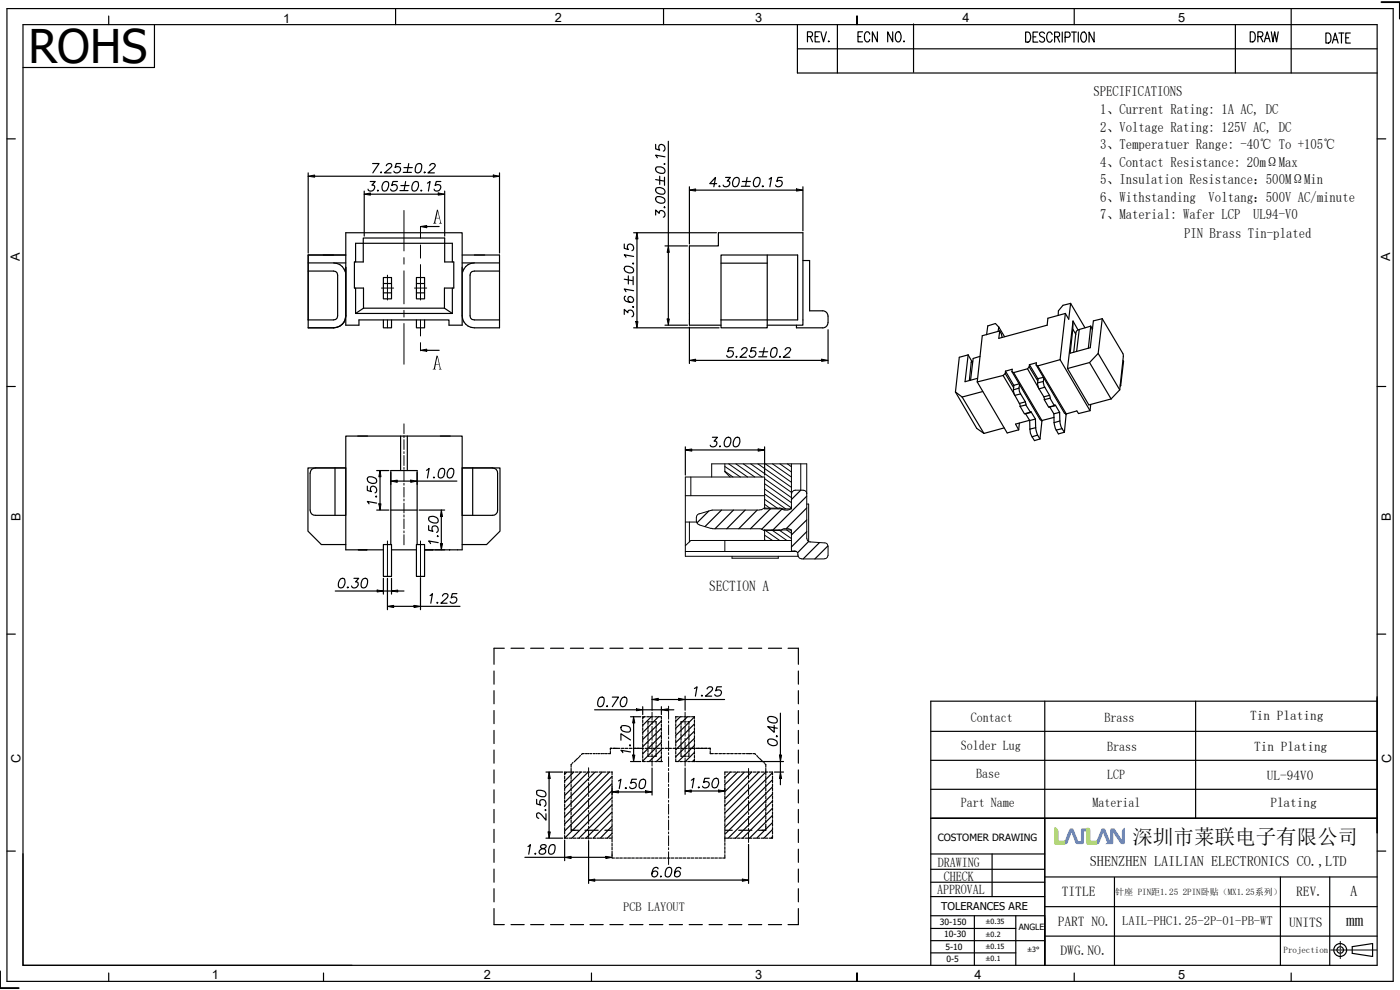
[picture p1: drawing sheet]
<svg xmlns="http://www.w3.org/2000/svg" width="297mm" height="210mm" viewBox="0 0 297 210" stroke-linecap="round" stroke-linejoin="round" font-family="sans-serif">
<!-- layer: 0 -->
<g fill="none" stroke="#000" stroke-width=".21">
<path d="M153.8 98.4v1.7l1.1 1.1M153.8 99l3.3 2.2M153.8 100l1.7 1.2M154.6 98.4l4 2.8M156.1 98.4l4 2.8M157.7 98.4l4 2.8M159.3 98.4l8.6 6M160.8 98.4l7.1 5M162.4 98.4l5.5 3.9M163.9 98.4l4 2.8M165.5 98.4l2.4 1.7M167 98.4l.9 .6"/>
<path d="M167.9 98.4v9.5h-5.7v-6.7h-16.8v16.8h23.9M169.9 98.4v5.6M145.4 117h23.6M145.4 105.1h16.8M145.4 110.7h2.3M146.3 110.7v4.3M146.6 101.2v3.9M147.7 110.5l.4 .7 2.8 .9M148.3 109l-.5 .4-.1 1.1M150.9 112.1h.2M151 101.2v-2.8h20.1v15.8M151.1 112.2h10"/>
<path d="M153.8 114.6v2.4M155.3 118v.4h9.8v-.4M161.1 108.2h-10l-2.8 .8M161.1 112.2l1 .3 3.8-.1M161.5 108.1h-.4M162 107.9l-.5 .2M162.2 112.4h5.7v4.5h.7a.83 .83 0 0 1 .7 1.1l.2 .3 .4 .2 5 .1M162.2 112.4v2.2l.1-.1M162.2 101.5l5.7 4.1M162.2 102.6l5.7 4M162.2 103.7l5.7 4M162.2 104.8l4.5 3.1"/>
<path d="M162.2 105.9l2.9 2M162.2 107l1.3 .9M162.2 112.4l3.2 2.2M162.2 113.5l1.7 1.1M162.3 107.7l-.3 .1M162.3 107.8h3.1M163.7 112.4l3.2 2.2M165.3 112.4l2.6 1.8M165.4 107.7l.5 .2M165.9 107.9l.1 .1M166 108l.5 .1M166 112.3l-.1 .1"/>
<path d="M166.5 108.2h.6M166.9 112.4l1 .7M167.1 112.2l-1.1 .1M167.2 112.2a.69 .69 0 0 1 .7 .7M167.9 107.4a.69 .69 0 0 1-.7 .7M167.9 114.6h-21.3l-1.2 1.2M168.7 104h1.7a.78 .78 0 0 1 .7 .7M168.7 104a.78 .78 0 0 0-.8 .7M171.1 106.9h.5v8M171.2 114.2a.69 .69 0 0 0 .7 .8M171.9 115l3 .2M175 115.2a.69 .69 0 0 1 .7 .7"/>
<path d="M175.7 115.9v1.9a.78 .78 0 0 1-.8 .7"/>
</g>
<g fill="none" stroke="#000" stroke-width=".25">
<path d="M32.8 5.3v9h-27.9M262.1 5.2v10.3M273.9 5.2v10.3M150.4 108.4l-2.5 2.5M153.1 108.2l-3.5 3.5M155.6 108.2l-3.9 4M158.1 108.2l-3.9 4M160.6 108.2l-3.9 4M163.4 107.9l-4.2 4.3M165.9 107.9l-4.3 4.4M169.9 104l-2 2M171.1 105.3l-7.1 7.1"/>
<path d="M171.1 107.7l-4.3 4.5M171.1 110.3l-3.2 3.2M171.1 112.8l-3.2 3.2M171.6 114.9l-2.4 2.3M173.8 115.1l-3.4 3.5M175.6 115.8l-2.7 2.8M292.2 147.8v28.9M197.5 173.6h24.1M197.5 190.2h24.1M197.5 187.1h24.1M197.5 184.4h24.1M197.5 181.1h24.1"/>
<path d="M221.6 194.3v10.3M1.5 208.2h294.1"/>
</g>
<g fill="none" stroke="#000" stroke-width=".25">
<path d="M4.9 5.2h287.3v199.6h-287.3zM23.1 3.4v1.8M83.9 1.8v3.4M140.8 1.8v3.4M169.2 10.4h123M169.2 5.2v10.3h123M177.6 5.2v10.3M181.8 3.4v1.8v-1.8M193.8 5.1v10.2M227.9 1.8v3.4M273.9 1.8v3.4M1.5 29.5h1.8"/>
<path d="M292.2 29.5h1.8M1.5 82h1.8M292.2 82h1.8M1.5 134.5h1.8M292.2 134.5h1.8M221.6 148.7v56.1M197.5 173.6v31.2M221.6 173.6h70.6M1.5 180.5h1.8M4.9 181.1v23.7h69.8M197.5 199.5h24.1M197.5 196.9h18"/>
<path d="M197.5 194.3h24.1M206.7 194.3v10.5M210.5 181.1v9.1M215.5 194.3v10.5M221.6 198.6h70.6M221.6 192.3h70.6M221.6 186h70.6M236.4 186.1v18.7M271.6 186v18.8M282.1 186v18.8M292.2 180.5h1.8M1.5 208.2v-206.4h294.1v206.4"/>
<path d="M23.1 206.4v1.8M68.6 206.4v1.8M125.5 206.4v1.8M181.8 206.4v1.8v-1.8M197.5 202.1h18M227.9 206.4v1.8M273.9 206.4v1.8M286.9 200.8l4.3-.7v2.8l-4.3-.7z"/>
<circle cx="284.3" cy="201.5" r="1.36"/>
<circle cx="284.3" cy="201.5" r=".69"/>
</g>
<path d="M293.1 .5h3.9v3.5M0 206v3.6h4" fill="none" stroke="#000" stroke-width=".4"/>
<!-- layer: CEN -->
<path d="M284.3 199.7v1M282.3 201.5h9.7M284.3 201v.4M284.3 201.7v.4M284.3 202.4v.9" fill="none" stroke="#000" stroke-width=".21"/>
<g fill="#8ac032">
<path d="M223.8 175.6l.4 .2 .2 .5v2.1h1.5v.7h-2z" fill-rule="evenodd"/>
<path d="M230.5 175.7a.46 .46 0 0 1 .7 .4v2.3h1.5v.7l-2.1-.1z" fill-rule="evenodd"/>
</g>
<path d="M233.7 175.8l.2-.1a1.15 1.15 0 0 1 .9 1.2l.7 1.5v-2.3a.62 .62 0 0 1 .6-.4 .62 .62 0 0 1 .5 .4l1.4 2v-1.8l.4-.6 .3-.1-.1 3.4h-.8l-1.6-2.4-.1 2.4-1.7 .1 .4-.4-.8-2.1-.8 2.3-.5 .2v-.8zM227 175.8h.6l1.2 2.6 .4 .1 .2-2.7 1.1-.1v.7h-.5l-.1 2.5-.8 .2a1.01 1.01 0 0 1-1.3-1.2l-.5-1.3-.8 2.3-.6 .2v-.7z" fill-rule="evenodd" fill="#508bf6"/>
<path d="M223.8 175.6a.95 .95 0 0 1 .6 1.1v1.7h1.5v.7l-2.1-.1zM230.5 175.7l.6 .1 .1 2.6h1.5v.7l-2.1-.1z" fill="none" stroke="#8ac032" stroke-width=".21"/>
<!-- layer: 0 -->
<g fill="none" stroke="#000" stroke-width=".25">
<path d="M65.4 36.7v17M66.8 37.4h37.8M78.5 38.5h1.1l-.7 .8h.3a.72 .72 0 0 1 0 1.1 .72 .72 0 0 1-1.1-.3M79 34.7h1.4l-1.3 2M80.7 36.6h.2zM81.3 38.9a.66 .66 0 0 1 1.1 0 1.28 1.28 0 0 1-.9 1.6l-.3-.1a1.47 1.47 0 0 1 .1-1.5zM81.9 35.1a.59 .59 0 0 1 .7-.4 .59 .59 0 0 1 .5 .5l-1.5 1.5h1.4M84.3 38.5h-.9l-.3 .9a.7 .7 0 0 1 1.2 .2 .7 .7 0 0 1-.7 .9l-.6-.1-.1-.3M85 34.7h-.9l-.3 .9a.68 .68 0 0 1 1.2 .1 .68 .68 0 0 1-.7 1 .53 .53 0 0 1-.7-.4M85 39.4h1.8M85.5 36.6h1.8M85.7 35.6h1.8"/>
<path d="M86.1 38.5l-.3 1.7M86.7 34.7l-.3 1.7M87.6 38.9a.72 .72 0 0 1 1-.3 1.14 1.14 0 0 1 .1 1.3 1.14 1.14 0 0 1-1.2 .5 1.62 1.62 0 0 1 .1-1.5zM88.5 34.8a.6 .6 0 0 1 1 .2 1.54 1.54 0 0 1-.8 1.7l-.5-.1a1.55 1.55 0 0 1 .3-1.8zM90 36.6h.2zM90.7 38.9l.5-.4-.3 2M91.2 35.1a.62 .62 0 0 1 .5-.4 .62 .62 0 0 1 .7 .3l-.5 .7-1.1 1h1.4M93.5 38.5h-.9l-.3 .9a.72 .72 0 0 1 1.2 .2 .72 .72 0 0 1-.7 .9 .49 .49 0 0 1-.7-.4M106 36.7v17M139.1 30.6v1l.9 .2a.7 .7 0 0 1 .1-1.2 .7 .7 0 0 1 1 .8 .51 .51 0 0 1-.4 .6M139.1 38.1l1.7 .3M139.2 39.9a1.28 1.28 0 0 1 1.9 .9l-.1 .2a1.29 1.29 0 0 1-1.9-.8z"/>
<path d="M139.2 35.5l.2-.1a1.36 1.36 0 0 1 1.7 .8l-.1 .4a1.29 1.29 0 0 1-1.9-.8zM140 37.4v1.7M141 34.7v.2zM141 37.6v1.7M141.1 33.3l-2-.4 .3 .6M141.8 30v22.2M146.3 39.6v12.2M152 39h-1.4l1.2-1.4-.4 2M152.5 39.5h.2zM153.9 37.6h1l-.6 .8a.46 .46 0 0 1 .4 .2 .46 .46 0 0 1 .1 .5 .75 .75 0 0 1-.6 .5 .75 .75 0 0 1-.8-.3M155.7 38a.66 .66 0 0 1 1.1 0 1.2 1.2 0 0 1-.9 1.6l-.3-.1a1.39 1.39 0 0 1 .1-1.5zM157.3 39.5h1.8"/>
<path d="M157.5 38.5h1.7M158.5 37.6l-.3 1.8M160.1 38a.66 .66 0 0 1 1.1 0 1.2 1.2 0 0 1-.9 1.6l-.3-.1a1.39 1.39 0 0 1 .1-1.5zM161.7 39.5h.2zM163.2 38l.5-.4-.4 2M166 37.6h-1l-.2 .9a.68 .68 0 0 1 1.2 .2 .68 .68 0 0 1-.7 .9 .53 .53 0 0 1-.8-.3M170.3 39.6v9.4M65.4 55.8h8M77.3 40.5v9.6M78.6 41.2h14.4M80.1 40.4h.2zM84.8 40.4h1.8"/>
<path d="M89.3 40.4h.2zM90.5 48h2.7M94.3 40.5v9.6M98 55.8h8M132.4 51.8v.9l.9 .2a.68 .68 0 0 1 .2-1.1 .68 .68 0 0 1 .9 .7 .53 .53 0 0 1-.3 .7M132.4 59.2l1.8 .3M132.5 56.6a1.36 1.36 0 0 1 1.9 .7v.1a1.11 1.11 0 0 1-1.1 .4 1.11 1.11 0 0 1-.9-.9zM133.3 58.5v1.7M134.2 55.9h.2l-.1 .1zM134.3 58.7v1.7M134.4 54.4l-2-.4 .4 .6M134.4 49.4h17.6"/>
<path d="M135.1 50.7v17.5M139.1 45.6v-1.1l.8 .8v-.3a.72 .72 0 0 1 1.1 0 .72 .72 0 0 1-.3 1.1M139.2 41.9a1.36 1.36 0 0 1 1.9 .6v.2a1.11 1.11 0 0 1-1.2 .4 1.11 1.11 0 0 1-.8-.9zM141 43.9v.2zM141.1 52.2h4.7M141.8 53.5v14.2M147.6 40.3h21.4M90.5 74.3h2.7M132.4 66.7v-1.1l.8 .7a.62 .62 0 0 1 .7-.5 .62 .62 0 0 1 .5 .7l-.1 .5-.2 .2M132.7 62.8l-.2 .1a.74 .74 0 0 0 .3 1l1 .3a.69 .69 0 0 1-.6-.6 .69 .69 0 0 1 .3-.7 .64 .64 0 0 1 .8 .5 .64 .64 0 0 1-.5 .8M134.3 65v.2zM134.4 61.7l-2-.4 .4 .6"/>
<path d="M134.4 69.5h18.2M141.1 69h4.7M146.3 69.4v7.7M147.6 76.4h26.7M155.6 73.8h-1l-.2 .8a.72 .72 0 0 1 1.2 .2 .72 .72 0 0 1-.8 1 .49 .49 0 0 1-.6-.4M156.1 75.7h.2zM157.3 74.2a.59 .59 0 0 1 .7-.4 .59 .59 0 0 1 .5 .5l-1.5 1.5h1.3M160.4 73.8h-.9l-.3 .8a.68 .68 0 0 1 1.1 0 .68 .68 0 0 1-.3 1.1 .65 .65 0 0 1-1-.3M160.9 75.7h1.8M161.1 74.6h1.8M162.2 73.8l-.4 1.7M163.9 73.9a.6 .6 0 0 1 .9 .2 1.21 1.21 0 0 1-.9 1.7 .81 .81 0 0 1-.4-1.2z"/>
<path d="M165.4 75.7h.2zM166.6 74.2l.4-.4h.4l.2 .2a.67 .67 0 0 1-.3 .8l-1.1 1h1.3M175.7 69.9v7.2M79.9 99.8h2.6M90.5 99.8l.5-.4-.3 2M93.4 99.5a.58 .58 0 0 1 .9 .3 1.54 1.54 0 0 1-.7 1.6l-.5-.1a1.64 1.64 0 0 1 .3-1.8zM95.4 99.5a.59 .59 0 0 1 .9 .3 1.2 1.2 0 0 1-1 1.6l-.3-.1a1.43 1.43 0 0 1 .4-1.8zM145.4 94.8v6M146.8 95.4h14M151.1 92.8h1.1l-.7 .8h.3a.72 .72 0 0 1 0 1.1 .72 .72 0 0 1-1.1-.3M152.7 94.7h.1zM154.1 92.9a.59 .59 0 0 1 .9 .3 1.2 1.2 0 0 1-.9 1.6l-.3-.1a1.43 1.43 0 0 1 .3-1.8z"/>
<path d="M156.1 92.9a.54 .54 0 0 1 .8 .3 1.06 1.06 0 0 1-.1 1.1 1.06 1.06 0 0 1-1.1 .4 1.56 1.56 0 0 1 .4-1.8zM162.2 94.8v6M77.9 103.1v.9l.9 .3a.68 .68 0 0 1 .2-1.2 .68 .68 0 0 1 .9 .7 .53 .53 0 0 1-.3 .7M78 101.3a1.39 1.39 0 0 1 1.9 .6v.2a1.11 1.11 0 0 1-1.2 .4 1.11 1.11 0 0 1-.8-1zM79.8 105.3v.2zM79.9 106.7l-2-.3 .4 .5M79.9 108.2h2.6M80.6 101.1v5.8M82.9 100.2v2.6M83.1 116.6h5.2M84.3 102.1h2.8M88.5 100.2v2.6"/>
<path d="M88.5 102.1h8.4M88.9 108.2h5.4M90.9 111.5v1l.9 .2a.68 .68 0 0 1 .2-1.1 .68 .68 0 0 1 1 .7 .51 .51 0 0 1-.4 .6M91 109.7a1.4 1.4 0 0 1 2 .6l-.1 .5a1.47 1.47 0 0 1-2-.6zM91.9 101.3h.3zM92.3 116.6h2M92.8 113.7l.2 .1zM93 115.1l-2.1-.3 .4 .5M93.6 109.6v5.7M71.1 125.4h8.9M72.3 122.8l.4-.1a1.01 1.01 0 0 1 .2 1.6 .62 .62 0 0 1-.5 .4 .62 .62 0 0 1-.6-.4 1.76 1.76 0 0 1 .5-1.5zM73.7 124.6h.2z"/>
<path d="M75.1 122.7h1l-.7 .7h.3a.72 .72 0 0 1 0 1.1 .72 .72 0 0 1-1.1-.2M77.1 122.8a.58 .58 0 0 1 .9 .3 1.19 1.19 0 0 1-1 1.6 .81 .81 0 0 1-.3-1.2zM81.3 122.7v3.3M81.3 125.4h1.8M82.2 122.7v6.6M83.1 122.7v3.3M83.5 128.6h4.3M84.4 125.4h1.3M89.2 122.5v6.8M89.2 128.6h8.4M91.2 126.3l.5-.4-.3 2.1M92.7 127.9h.2z"/>
<path d="M93.9 126.4v-.1a.69 .69 0 0 1 1-.3l.1 .1a.76 .76 0 0 1-.4 .9l-1.1 1h1.3M96.9 125.9h-.9l-.3 .9a.7 .7 0 0 1 1.2 .2 .7 .7 0 0 1-.7 1 .53 .53 0 0 1-.7-.4M126.1 150.6h8.9M127.3 148a.58 .58 0 0 1 .9 .3 1.19 1.19 0 0 1-1 1.6 .81 .81 0 0 1-.4-1.2zM128.7 149.8h.2zM129.9 147.9h1.3l-1.3 2M131.8 154l.3-.1a1.54 1.54 0 0 1 1.7 .8l-.1 .4a1.47 1.47 0 0 1-2-.6zM132.1 148a.59 .59 0 0 1 .9 .3 1.26 1.26 0 0 1-1 1.6 1.2 1.2 0 0 1 .1-1.9zM133.6 158.1h.2l-.1 .1zM133.8 159.5l-2.1-.4 .4 .6M133.8 157l-2.1-1.4v1.4M133.8 152h2.1"/>
<path d="M134.4 153.4v6.8M136.3 149.9v1.7M136.3 150.6h4M136.8 152l-.5 .3M138.2 152l-1.9 1.9M138.3 147.7v3M139.6 148.4h4.4M139.8 152l-3.5 3.4M140.3 153l-4 3.9M140.3 154.5l-4 3.9M140.3 155.9l-4 4M140.3 157.5l-4 3.9"/>
<path d="M140.3 159l-2.6 2.5M140.3 149.9v1.7M141.6 150.6h1.4M144.3 152l-.9 1M145.3 147.7v3M145.3 148.4h8.4M145.8 152l-2.4 2.5M147.3 146l.6-.3-.4 2M147.3 152.1l-3.9 3.9M147.3 153.6l-3.9 3.9M147.3 155.1l-3.9 3.9M147.3 156.6l-3.9 3.9"/>
<path d="M147.3 158.1l-3.4 3.4M147.3 159.6l-1.9 1.9M148.8 147.6h.2zM150 146.1l.5-.4 .5 .1a.42 .42 0 0 1 0 .6l-1.3 1.3h1.3M153.1 145.7h-1l-.3 .9a.7 .7 0 0 1 1.2 .1 .7 .7 0 0 1-.7 1 .51 .51 0 0 1-.7-.4M163 156.9a1.4 1.4 0 0 1 1.9 .7v.1a1.15 1.15 0 0 1-1.2 .4 1.15 1.15 0 0 1-.8-.9zM163 152.1a1.43 1.43 0 0 1 1.9 .6v.3a.81 .81 0 0 1-1.2 .3l-.4-.1a.71 .71 0 0 1-.3-1.1zM164.2 153.9v1.4l-1.3-1.2 2 .4M164.7 156.2h.2l-.1 .1zM165.6 151.3v8.9M197.5 155.1h94.7M253.6 148.7v24.9"/>
<path d="M292.2 148.7h-94.7v24.9h94.7M112 179.6l.5-.4-.3 2M113.8 169.6v.9l.9 .3a.68 .68 0 0 1 .2-1.2 .68 .68 0 0 1 .9 .7l-.1 .6-.2 .1M113.9 167.7l.3-.1a1.54 1.54 0 0 1 1.6 .8l-.1 .5a1.64 1.64 0 0 1-1.8-.4zM114.9 179.3l-.2 .4 .2 .2a.7 .7 0 0 1 .8 .9 .69 .69 0 0 1-.8 .4 .69 .69 0 0 1-.5-.7 1.69 1.69 0 0 1 1.3-.7l.2-.3a.68 .68 0 0 0-1-.2zM115.6 171.8h.2l-.1 .2zM115.8 172.6v1.4l-.9-1.2a.66 .66 0 0 0-1-.2l-.1 .2a.63 .63 0 0 0 .4 .8h.1M115.8 163.8h3.6M115.8 177.8h3.6M116.5 165.1v11.4M116.8 179.3a.58 .58 0 0 1 1 .3 1.54 1.54 0 0 1-.8 1.6l-.5-.1a1.64 1.64 0 0 1 .3-1.8zM119.8 178.2v4.4"/>
<path d="M120.2 163.8l-.4 .4M121.7 163.8l-1.9 1.9M123.2 163.8l-3.4 3.4M124.8 163.8l-5 5M124.9 178.3v9.1M126.2 163.8l-6.4 6.4M127.8 163.8l-8 7.9M129.3 163.8l-9.5 9.5M129.8 164.7l-10 10.1M129.8 166.2l-10 10.1M129.8 167.7l-10 10.1M129.8 169.2l-8.5 8.6"/>
<path d="M129.8 170.7l-7 7.1M129.8 172.3l-5.5 5.5M129.8 173.8l-4 4M129.8 175.3l-2.4 2.5M129.8 176.8l-1 1M129.8 166.9v1.7M131.2 165.7l.5-.4-.3 2M131.2 168h5.8M132.6 167.2h.2zM133.8 161.5h2.1M135 165.3h-.9l-.3 .9a.68 .68 0 0 1 1.2 .1 .68 .68 0 0 1-.7 1l-.6-.1-.1-.3M135.8 165.7a.66 .66 0 0 1 1.2 0 1.54 1.54 0 0 1-.8 1.6l-.5-.1a1.72 1.72 0 0 1 .1-1.5z"/>
<path d="M138.3 162.9v5.7M140.3 160.5l-1.1 1M145.3 162.9v5.6M146.7 165.5l.5-.4-.3 2M146.7 167.8h5.8M147.3 161.1l-.4 .4M147.7 161.5h18.5M148.2 166.9l.1 .1-.1 .1zM150.5 165.1h-1l-.2 .9a.7 .7 0 0 1 1.1 .1 .7 .7 0 0 1-.6 1 .53 .53 0 0 1-.8-.3M151.5 165.2h.8a1.4 1.4 0 0 1-.7 1.9l-.4-.1a1.43 1.43 0 0 1 .3-1.8zM153.8 167.1v.5M154.9 163.8l-1.1 1.1"/>
<path d="M156.5 163.8l-2.7 2.6M157.9 163.8l-4.1 4.1M158.8 179.1v8.3M159.5 163.8l-5.7 5.7M161 163.8l-7.2 7.1M162.5 163.8l-8.7 8.7M163.9 163.9l-10.1 10.1M163.9 165.4l-10.1 10.1M163.9 166.9l-10.1 10.1M163.9 168.4l-9.4 9.4M163.9 169.9l-7.9 7.9M163.9 171.4l-6.4 6.4"/>
<path d="M163.9 173l-4.9 4.8M163.9 174.5l-3.4 3.3M163.9 176l-1.8 1.8M163.9 177.5l-.3 .3M164.3 163.8h1.9M165.6 161.5v2.3M165.6 165.1v1.4M197.5 167.4h94.7M197.5 161.3h94.7M111.4 181.9h8.4M113.4 181.1h.2zM121.2 181.9h7.3"/>
<path d="M126.2 186.7h31.3M129.8 181.2v.3M139.6 184.3l-.1-.2a.71 .71 0 0 0-1 .3l-.2 1a.66 .66 0 0 1 .5-.6 .66 .66 0 0 1 .7 .3 .64 .64 0 0 1-.4 .8 .64 .64 0 0 1-.8-.5M140.1 185.9h.2zM141.6 184.1a.58 .58 0 0 1 .9 .3 1.2 1.2 0 0 1-1 1.6l-.2-.1a1.64 1.64 0 0 1 .3-1.8zM144.4 184.3v-.2a.71 .71 0 0 0-1 .3l-.3 1a.63 .63 0 0 1 1-.6 .63 .63 0 0 1-.1 1.1 .64 .64 0 0 1-.9-.1v-.4"/>
</g>
<g fill="none" stroke="#000" stroke-width=".25">
<path d="M171.3 7.8h.7a.54 .54 0 0 0 .4-.5 .54 .54 0 0 0-.4-.6h-.7v2.2M171.9 7.8l.5 1.1M172.9 7.8h.6M173.9 6.7h-1v2.2h1M174.1 6.7l.6 2.2 .6-2.2M175.7 8.8h.2zM182 7.8h.6M183 6.7h-1v2.2h1M184.5 7.3a.51 .51 0 0 0-.3-.5 .51 .51 0 0 0-.5 .1 1.48 1.48 0 0 0 .1 2 .54 .54 0 0 0 .7-.5M186.1 6.7v2.2l-1-2.2v2.2M189.4 6.7v2.2l-1.1-2.2v2.2M190.2 6.9l.2-.2a1 1 0 0 1 .7 1.7 .51 .51 0 0 1-.3 .4 .51 .51 0 0 1-.6 0 1.6 1.6 0 0 1 0-1.9z"/>
<path d="M191.7 8.8h.2zM217.6 6.8h.5a1.27 1.27 0 0 1 0 2.1h-.5zM219.2 7.8h.6M220.2 6.8h-1v2.1h1M221.6 7.1a.52 .52 0 0 0-.7-.3 .52 .52 0 0 0-.3 .7l.7 .4a.57 .57 0 0 1 .1 1 .57 .57 0 0 1-.9-.3M223.2 7.3a.53 .53 0 0 0-.5-.5 .53 .53 0 0 0-.6 .5v1.1a.51 .51 0 0 0 .3 .5 .51 .51 0 0 0 .6-.1l.2-.4M223.7 7.8h.7a.54 .54 0 0 0 .4-.5 .54 .54 0 0 0-.4-.5h-.7v2.1M224.3 7.8l.5 1.1M225.3 6.8v2.1M226 7.9h.6a.58 .58 0 0 0 .4-.5 .58 .58 0 0 0-.4-.6h-.6v2.1M227.3 6.8h1M227.8 6.8v2.1"/>
<path d="M228.8 6.8v2.1M229.6 6.9a.63 .63 0 0 1 .7 .1 .63 .63 0 0 1 .2 .6 .94 .94 0 0 1-.7 1.3 1.42 1.42 0 0 1-.2-2zM232.1 6.8v2.1l-1.1-2.1v2.1M265.2 6.7a1.1 1.1 0 0 1 1.1 .7 1.1 1.1 0 0 1-.2 1.2l-.3 .3h-.6zM266.9 7.8l.9-.1 .1-.3-.1-.5-.9-.2v2.2M267.4 7.8l.5 1.1M268.2 8.9l.6-2.2 .6 2.2M268.4 8.2h.8M269.7 6.7l.4 2.2 .3-2.2 .4 2.2 .4-2.2M281.3 7a1.1 1.1 0 0 1 1.1 .6 1.1 1.1 0 0 1-.2 1.2l-.4 .3h-.5zM282.7 9.1l.6-2.1 .6 2.1M282.9 8.4h.8"/>
<path d="M284 7h1.1M284.6 7v2.1M285.5 8h.6M286.5 7h-1v2.1h1M65.4 57.5h5.4l.4 .1 .3 .3 .1 .5-.1 9.1-.3 .3-.4 .1h-5.4M70.8 55.8a2.54 2.54 0 0 1 2.5 1.9M73.4 49.4h24.6v19.6h-2.8v-1.1h-19.1v1.1h-2.7zM73.4 54.1h-8v15.4h5.4a2.51 2.51 0 0 0 2.6-2.5 2.6 2.6 0 0 1-2.6 2.5M75.4 55.6v-4h20.6v4M77.1 51.7v-1.2h17.2v5.1h2v5.5h-2v4.3M77.1 51.6v4h-1.9v5.5h1.9v4.3M81.3 58.9h1.8v4.5h-1.8z"/>
<path d="M88.3 58.9h1.8v4.5h-1.8zM98 54.1h8v15.4h-5.4a2.6 2.6 0 0 1-2.6-2.5v-10.3M100.6 55.8a2.54 2.54 0 0 0-2.5 1.9M106 57.5h-5.4l-.5 .1-.3 .3-.1 .5 .1 9.1 .3 .3 .5 .1h5.4M153 54.1h16.2v13.8h-16.2zM153 55.8h9.8M162.8 54.1v15.4h-9.8v-1.6M170.3 55.3h1.5v10.6h2.7M75.4 61.1v5.4M75.4 66.5h20.6M77.1 65.4h17.2M77.1 65.4l-1.7 1.1"/>
<path d="M81.3 67.9v1.6h1.8v-1.6M81.3 62.1h1.8M81.3 60.1h1.8M88.3 67.9v1.6h1.8v-1.6M88.3 62.1h1.8M88.3 60.1h1.8M94.3 65.4l1.7 1.1M96 61.1v5.4M153 69h-6.7v-16.8h6.1v-2.8h17.9v19.6h-7.5M169 69v.5h5.5M174.5 65.9a1.12 1.12 0 0 1 1.1 1.1l.1 1.4a1.17 1.17 0 0 1-1.2 1.2M205.4 75.3l-1.9 .5-.8 7.4"/>
<path d="M205.4 75.3l-.7 5.7 2.7-.7M205.4 75.3l.8 1.4M206 76.8l-.4 3.9M206.3 76.7l-.3 .1M206.3 76.8h-.3M207.9 75.6l-1.4 .4-.6 4.7M211.9 69.4l-.7-.8-1.7 .5-.2 1.9M211.9 69.4l-.2 .9M211.9 69.4l1.2 2M212.1 70.2l-3.7 1-1.1 9.8M212.1 70.2l.5 1.4M212.8 79.6l2.4 4.1"/>
<path d="M212.8 79.6l-5.5 1.4M213.3 79.2l1.7 3M213.3 79.2l-.5 .4M213.3 78.7l1.8 3.1M213.3 78.7v.5M213.3 78.7l1.4-.4v.5M214.7 78.8l6 10.2 .3 .2M214.7 78.8l.3 .2M215 79l6 10.2M218 78.2l2.3 4.1M218 78.2l-3 .8M218.3 77.8l1.9 3"/>
<path d="M218.3 77.8l-.3 .4M218.4 77.4l-.1 .4M218.4 77.4l1.8 3M218.4 77.4l1.5-.4-.1 .4M219.8 77.4l.4 .3 6 10.1-.4-.2zM224.9 76.3l-4.7 1.3M224.9 76.3l6.3 10.8M226 66.5l-3.7 1-.2 1.5-10.2 2.8 .2-1.6M226 66.5l-1.1 9.8M227.1 64.4l-1.6 .4-1 1.1v1M227.1 64.4l-.4 3.3-.7-1.2M227.1 64.4l3.1 5.1"/>
<path d="M227.6 69.8l.6 1.1M227.6 68.1l-1.1 10.1 4.5 7.7 4.7-1.3M227.6 68.1v1.7M227.6 68.1l1.1 1.9M229 69.9l-.5 .2-.3 .4-.4 4.2M229 69.9l-.6 4.7M231.1 76.9l-4.6 1.3M231.1 76.9l4.6 7.7M231.4 69.2l.3 .6M231.4 69.2l-2.4 .7M231.4 69.2l-.5 4.7M231.8 69.7l-.1 .1"/>
<path d="M233 75l-1.9 1.9M233.8 67.6l-.8 7.4 4.5 7.7M233.8 67.6l4.5 7.7-.8 7.4M233.8 67.6l-1.8 .5-.7 5.7-4.3 1.1 .6-5.1M238.3 76.4l.1 .3-.7 5.1M66.1 99.6l.9-.3h6.4v10h-6.4a1.06 1.06 0 0 1-1.2-1.1v-7.8zM71.1 99.3v10M73.4 99.3h-8.1v13.4l2.9 2.8h5.2M75.9 92.5h19.6M78 92.5h-4.6v24.1h7.9M85 92.5v7.3M86.4 92.5v7.3"/>
<path d="M93.4 92.5h4.6v24.1h-7.9M98 99.3h6.4a1.05 1.05 0 0 1 1.2 1.1v7.8a1.05 1.05 0 0 1-1.2 1.1h-6.4zM98 99.3h8.1v13.4l-2.9 2.8h-5.2M100.3 99.3v10M202.7 83.2l4.5 7.7 1.5 1M202.7 83.2l1.4 1M204.1 84.2l4.6 7.7M207.3 81l6.4 10.8 2.4-.6M208.5 83.1l-4.4 1.1M213 90.8l-4.3 1.1M215 82.7l.3 1.2M215.3 83.9l1 1.7"/>
<path d="M216.2 82.3l.3 1.3M216.2 82.3l-1.2 .4M216.2 81.4l-1.1 .3-.1 1M216.3 85.6l.1 .6M216.3 89.8l-.2 1.4M216.3 81.6l-.1 .7M216.4 86.2l.9 1.6 1.3-.4M216.5 83.6l1 1.6M216.5 83.6l-1.2 .3M217.5 85.2l.1 .7M217.5 85.2l-1.2 .4M217.6 87.7l-.1 .1"/>
<path d="M217.6 85.9l1 1.5M217.6 85.9l-1.2 .3M218.4 89.1l-3 .9 .7 1.2M218.4 89.2l.1 1.8M218.5 91l.1 .9 .3 .8M218.6 87.4l.1-.1 .1 .2M218.8 87.5l-1.2 .3 .8 1.4M218.8 87.5l.9 1.4M218.9 92.7l.6 .8 1.1-.4M219.7 88.9l-1.3 .3M219.7 88.9v1.8M219.7 90.7l.4 1.6"/>
<path d="M219.7 90.7l-1.2 .3M220.1 81.2l.3 1.3M220.1 92.3l.5 .8M220.1 92.3l-1.2 .4M220.4 82.5l1 1.7M220.9 89.1l.1 .3-.4 3.7M221.3 80.9l.3 1.2M221.3 80.1l-1.1 .2-.1 .9M221.3 80.9l-1.2 .3M221.4 84.2l.1 .6M221.4 80.2l-.1 .7M221.5 84.8l1 1.6 1.2-.4"/>
<path d="M221.6 82.1l1.1 1.8M221.6 82.1l-1.2 .4M222.7 83.9l.1 .6M222.7 83.9l-1.3 .3M222.7 86.4l.9 1.4M222.7 86.3v.1M222.8 84.5l.9 1.5M222.8 84.5l-1.3 .3M223.6 87.8v1.9M223.6 89.7l.5 1.5M223.6 88.5l-2.6 .7M223.9 86l-.1-.1-.1 .1"/>
<path d="M223.9 86l-1.2 .4M223.9 86l.9 1.5M224.1 91.2l.4 .8 1.3-.3M224.8 87.5l-1.2 .3M224.8 87.5v1.8M224.8 89.3l.5 1.6M224.8 89.3l-1.2 .4M225.3 90.9l-1.2 .3M225.3 90.9l.5 .8M226 87.7l.2 .3-.4 3.7M231.2 87.1l-2.4 .6-.4-.5-2.3 .6M231.4 85.8l-.2 1.3"/>
<path d="M237.5 82.7l-1.8 1.9M237.6 81.6l.1 .2M237.7 81.8l-.1 .1M81.3 115.5h1.8v6.8h-1.8zM82.9 115.5v-15.7h5.6v15.7M82.9 108.2h5.6M88.3 115.5h1.8v6.8h-1.8zM90.1 116.6h1.7zM107 137.5h-2.2v3.4M108.4 137.5h2.8M112.6 137.5h2.8M116.8 137.5h2.8"/>
<path d="M121 137.5h2.8M125.2 137.5h2.8M129.4 137.5h2.8M133.6 137.5h2.8M137.8 137.5h2.8M142 137.5h2.8M146.2 137.5h2.8M150.4 137.5h2.8M154.6 137.5h2.8M158.8 137.5h2.8M163 137.5h2.8M167.2 137.5h2.2v3.4"/>
<path d="M104.8 142.3v2.8M104.8 146.5v2.8M104.8 150.7v2.8M104.8 154.9v2.8M104.8 159.1v2.8M124 159.9h-.5l-.2 .2M124.2 159.9h.4M124.8 159.9h.2M125.2 159.9h.3M125.8 159.9h.4M126.4 159.9h.2M126.8 159.9h.4"/>
<path d="M127.5 159.9h.3M128 159.9h.2M128.4 159.9h.4M129.5 159.4v.5h-.4M129.8 158.7h-.3v.4M130.1 158.7h1.4M131.8 158.7h.6M132.6 158.7h.6M133.5 158.7h.6M134.3 158.7h2.3M136.3 152.7v.6M136.3 153.6v.5"/>
<path d="M136.3 154.4v.5M136.3 155.2v.6M136.3 156.1v.6M136.3 156.9v.6M136.3 157.8v.5M136.3 158.6v.5M136.3 159.5v.5M136.9 158.7h.5M136.9 152h-.6v.4M137.2 152h.6M137.5 159.8v.6h.3M137.5 154v.5"/>
<path d="M137.5 154.8v.5M137.5 155.6v.6M137.5 156.5v.5M137.5 157.3v.6M137.5 158.1v.6M137.5 159v.6M137.7 158.7h.6M137.8 153.1h-.3v.6M138 152h.6M138 153.1h.6M138.5 158.7h.6M138.9 152h.5"/>
<path d="M138.9 153.1h.3v.6M139.2 159.8v.6h-.3M139.2 154v.5M139.2 154.8v.5M139.2 155.6v.6M139.2 156.5v.5M139.2 157.3v.6M139.2 158.1v.6M139.2 159v.6M139.4 158.7h.6M139.7 152h.6v.4M140.2 158.7h.6"/>
<path d="M140.3 152.7v.6M140.3 153.6v.5M140.3 154.4v.5M140.3 155.2v.6M140.3 156.1v.6M140.3 156.9v.6M140.3 157.8v.5M140.3 158.6v.5M140.3 159.5v.5M141.1 158.7h.5M141.9 158.7h.5M142.7 158.7h.6"/>
<path d="M143.4 152h.5M143.4 152v.4M143.4 152.7v.6M143.4 153.5v.6M143.4 154.4v.5M143.4 155.2v.5M143.4 156.1v.5M143.4 156.9v.6M143.4 157.7v.6M143.4 158.6v.5M143.4 159.4v.6M143.6 158.7h.5"/>
<path d="M144.2 152h.6M144.4 158.7h.6M144.5 159.8v.6h.3M144.5 154v.5M144.5 154.8v.5M144.5 155.6v.6M144.5 156.5v.5M144.5 157.3v.6M144.5 158.1v.6M144.5 159v.6M144.8 153.1h-.3v.6M145 152h.6"/>
<path d="M145 153.1h.6M145.2 158.7h.6M145.9 152h.6M145.9 153.1h.3v.6M146.1 158.7h1.4M146.2 159.8v.6h-.3M146.2 154v.5M146.2 154.8v.5M146.2 155.6v.6M146.2 156.5v.5M146.2 157.3v.6M146.2 158.1v.6"/>
<path d="M146.2 159v.6M146.7 152h.6M147.3 152v.4M147.3 152.7v.6M147.3 153.5v.6M147.3 154.4v.5M147.3 155.2v.5M147.3 156.1v.5M147.3 156.9v.6M147.3 157.7v.6M147.3 158.6v.5M147.3 159.4v.6"/>
<path d="M147.6 158.7h.8M148.6 158.7h1.4M150.3 158.7h.4v.4M150.7 159.4v.5h.6M151.6 159.9h.6M152.5 159.9h.6M153.3 159.9h.6M154.2 159.9h.5M155 159.9h.5M155.9 159.9h.5M156.7 159.9h.5M157.5 159.9h.6"/>
<path d="M158.3 159.9h1.2M159.7 159.9h.4l.2 .2M169.4 142.3v2.8M169.4 146.5v2.8M169.4 150.7v2.8M169.4 154.9v2.8M169.4 159.1v2.8M104.8 163.3v2.8M104.8 167.5v2.8M104.8 171.7v2.8M104.8 175.9v2.8M119.8 177.2v.6h.7"/>
<path d="M119.8 164.6v.6M119.8 165.4v.6M119.8 166.3v.6M119.8 167.1v.6M119.8 168v.5M119.8 168.8v.6M119.8 169.7v.5M119.8 170.5v.6M119.8 171.3v.6M119.8 172.2v.6M119.8 173v.6M119.8 173.9v.5"/>
<path d="M119.8 174.7v.6M119.8 175.6v.5M119.8 176.4v.5M120.1 163.8h-.3v.5M120.4 163.8h.6M120.8 177.8h.5M121.2 174.8v1.3h.8M121.2 163v1.4M121.2 164.7v.6M121.2 165.6v.5M121.2 166.4v.6M121.2 167.2v.6"/>
<path d="M121.2 168.1v.5M121.2 168.9v.6M121.2 169.8v.5M121.2 170.6v.5M121.2 171.4v.6M121.2 172.3v.5M121.2 173.1v.6M121.2 173.9v.6M121.2 176.1h1.5M121.2 163.8h.6M121.3 162l-.1 .2v.6M121.6 161.7l-.2 .2"/>
<path d="M121.6 177.8h.6M122.1 163.8h.5M122.4 177.8h.6M122.5 160.9l-.7 .7M122.8 160.6l-.1 .2M122.9 163.8h.5M123.1 160.3l-.2 .2M123.3 177.8h.6M123.7 163.8h.6M124.1 177.8h.6M124.1 176.1h2.8M124.6 163.8h.5"/>
<path d="M125 177.8h.5M125.4 163.8h.6M125.8 177.8h.6M126.2 163.8h.6M126.6 177.8h.6M127.1 163.8h.6M127.5 177.8h.6M127.9 163.8h.6M128.3 177.8h.6M128.8 163.8h.5M129.6 163.8h.3M129.8 177.2v.6h-.6"/>
<path d="M129.8 175.6v.5h-1.5M129.8 163.8v.5M129.8 164.6v.6M129.8 165.4v.6M129.8 166.3v.6M129.8 167.1v.6M129.8 168v.5M129.8 168.8v.6M129.8 169.7v.5M129.8 170.5v.6M129.8 171.3v.6M129.8 172.2v.6"/>
<path d="M129.8 173v.6M129.8 173.9v.5M129.8 174.7v.6M129.8 176.4v.5M129.8 178v.6M129.8 178.9v.6M129.8 179.7v.6M136.3 161.1v.4h.6M136.3 160.3v.5M137.2 161.5h.6M138 161.5h.6M138 160.4h.6"/>
<path d="M138.9 161.5h.5M139.7 161.5h.6M140.3 161.5h.1M140.3 160.3v.5M140.3 161.1v.4M143.4 161.1v.4h.5M143.4 160.3v.5M144.2 161.5h.6M145 161.5h.6M145 160.4h.6M145.9 161.5h.6M146.7 161.5h.6"/>
<path d="M147.3 161.5h.1M147.3 160.3v.5M147.3 161.1v.4M153.8 177.8h.7M153.8 175.6v.5h1.5M153.8 164.6v.6M153.8 165.4v.6M153.8 166.3v.6M153.8 167.1v.6M153.8 168v.5M153.8 168.8v.6M153.8 169.7v.5"/>
<path d="M153.8 170.5v.6M153.8 171.3v.6M153.8 172.2v.6M153.8 173v.6M153.8 173.9v.5M153.8 174.7v.6M153.8 176.4v.5M153.8 177.2v1.3M153.8 178.8v.5M153.8 179.6v.6M154.5 163.8h-.7v.5M154.8 177.8h.5"/>
<path d="M154.8 163.8h.5M155.6 177.8h.6M155.6 163.8h.6M156.5 177.8h.5M156.5 163.8h.5M156.7 176.1h2.8M157.3 177.8h.5M157.3 163.8h.5M158.1 177.8h.6M158.1 163.8h.6M159 177.8h.5M159 163.8h.5"/>
<path d="M159.8 177.8h.6M159.8 163.8h.6M160.5 160.3l.2 .2M160.6 177.8h.6M160.6 163.8h.6M160.8 160.6l.2 .2M160.9 176.1h1.6M161.1 160.9l.7 .7M161.5 177.8h.6M161.5 163.8h.6M162.1 161.7l.1 .2M162.3 177.8h.6"/>
<path d="M162.3 163.8h.6M162.3 162l.2 .2v.6M162.5 174.8v1.3h-.9M162.5 163v1.4M162.5 164.7v.6M162.5 165.6v.5M162.5 166.4v.6M162.5 167.2v.6M162.5 168.1v.5M162.5 168.9v.6M162.5 169.8v.5M162.5 170.6v.5"/>
<path d="M162.5 171.4v.6M162.5 172.3v.5M162.5 173.1v.6M162.5 173.9v.6M163.2 163.8h.7v.5M163.9 177.2v.6h-.7M163.9 164.6v.6M163.9 165.4v.6M163.9 166.3v.6M163.9 167.1v.6M163.9 168v.5M163.9 168.8v.6"/>
<path d="M163.9 169.7v.5M163.9 170.5v.6M163.9 171.3v.6M163.9 172.2v.6M163.9 173v.6M163.9 173.9v.5M163.9 174.7v.6M163.9 175.6v.5M163.9 176.4v.5M169.4 163.3v2.8M169.4 167.5v2.8M169.4 171.7v2.8"/>
<path d="M169.4 175.9v2.8M104.8 192.7v3.4h2.2M104.8 180.1v2.8M104.8 184.3v2.8M104.8 188.5v2.8M108.4 196.1h2.8M112.6 196.1h2.8M116.8 196.1h2.8M121 196.1h2.8M125.2 196.1h2.8M129.4 196.1h2.8M129.8 180.6v.5"/>
<path d="M129.8 181.4v.6M129.9 182h.5M130.7 182h.5M131.5 182h.5M132.3 182h.6M133.1 182h.7M133.6 196.1h2.8M134 182h.6M134.9 182h.5M135.7 182h.5M136.6 182h.5M137.4 182h.5"/>
<path d="M137.8 196.1h2.8M138.2 182h.6M139 182h.6M139.9 182h.6M140.7 182h.6M141.6 182h.5M142 196.1h2.8M142.4 182h.6M143.3 182h.5M144.1 182h.6M144.9 182h.6M145.8 182h.6"/>
<path d="M146.2 196.1h2.8M146.6 182h.6M147.5 182h.5M148.3 182h.5M149.1 182h.6M150 182h.5M150.4 196.1h2.8M150.8 182h.6M151.6 182h.6M152.5 182h.6M153.8 181.3v.7h-.5M153.8 180.4v.6"/>
<path d="M154.6 196.1h2.8M158.8 196.1h2.8M163 196.1h2.8M169.4 180.1v2.8M169.4 184.3v2.8M169.4 188.5v2.8M169.4 192.7v3.4h-2.2"/>
</g>
<!-- layer: 1 -->
<g fill="none" stroke="#000" stroke-width=".21">
<path d="M82.2 58.4v5.2M85.7 44.6v8.6M85.7 54.7v1.3M85.7 57.4v7.1M89.2 48v2.5M89.2 52v2.8M89.2 56.1v7.5M80.9 61.1h2.6M82.2 67.9v1.6M85.7 65.8v1.5M85.7 68.6v8.7M87.9 61.1h2.6"/>
<path d="M89.2 67.9v3.4M89.2 72.7v1.7M85.7 89.9v2.1M85.7 92.4v.5M85.7 93.3v2M85.7 95.8v.4M85.7 96.6v2.1M85.7 99.2v.4M85.7 100v2.1M82.2 114.8v7.5M85.7 102.5v.4M85.7 103.4v2.1"/>
<path d="M85.7 105.9v.4M85.7 106.7v2.1M85.7 109.2v.5M85.7 110.1v2.1M85.7 112.6v.4M85.7 113.4v2.2M89.2 114.8v7.5M138.3 151.1v1.7M138.3 153.3v.4M138.3 154.1v2.1M138.3 156.6v.4M138.3 157.4v2.2"/>
<path d="M138.3 160v.4M141.8 149.8v2.7M141.8 153v.4M141.8 153.8v2.1M141.8 156.3v.4M141.8 157.2v2.1M141.8 159.7v.4M145.3 151.1v1.7M145.3 153.3v.4M145.3 154.1v2.1M145.3 156.6v.4M145.3 157.4v2.2"/>
<path d="M145.3 160v.4M124.9 162.9v1.9M124.9 165.2v.4M124.9 166v2.1M124.9 168.5v.5M124.9 169.4v2.1M124.9 171.9v.4M124.9 172.8v2M124.9 175.3v.4M124.9 176.1v1.9M138.3 160.8v1.7M141.8 160.5v2.1"/>
<path d="M141.8 163v.5M141.8 163.9v2.1M141.8 166.4v.4M141.8 167.2v2.1M141.8 169.8v.4M141.8 170.6v2.1M141.8 173.1v.4M141.8 173.9v2.2M141.8 176.5v.4M141.8 177.3v2.1M141.8 179.8v.4M145.3 160.8v1.7"/>
<path d="M158.8 163v2.2M158.8 165.6v.4M158.8 166.5v2M158.8 169v.4M158.8 169.8v2.1M158.8 172.4v.4M158.8 173.2v2.1M158.8 175.7v.4M158.8 176.5v2.2M141.8 180.7v2.7"/>
</g>
<!-- layer: 0 -->
<g fill="none" stroke="#000" stroke-width=".21">
<path d="M65.4 37.4l1.4-.3v.5zM104.6 37.1l1.4 .3-1.4 .2zM77.3 41.2l1.3-.3v.5zM89.2 48l1.3-.2v.5zM93 40.9l1.3 .3-1.3 .2zM135.1 49.4l.2 1.3h-.4zM141.8 52.2l.2 1.3h-.5zM146.3 40.3l1.3-.2v.4zM169 40.1l1.3 .2-1.3 .2zM89.2 74.3l1.3-.2v.4zM134.9 68.2h.4l-.2 1.3zM141.5 67.7h.5l-.2 1.3z"/>
<path d="M146.3 76.4l1.3-.2v.5zM174.3 76.2l1.4 .2-1.4 .3zM80.6 99.8l.2 1.3h-.4zM145.4 95.4l1.4-.2v.5zM160.8 95.2l1.4 .2-1.4 .3zM80.4 106.9h.4l-.2 1.3zM82.9 102.1l1.4-.3v.5zM87.1 101.8l1.4 .3-1.4 .2zM93.4 115.3h.5l-.3 1.3zM93.6 108.2l.3 1.4h-.5zM80 125.2l1.3 .2-1.3 .2zM82.2 128.6l1.3-.2v.5z"/>
<path d="M83.1 125.4l1.3-.2v.4zM87.8 128.4l1.4 .2-1.4 .3zM134.4 152l.3 1.4h-.5zM135 150.4l1.3 .2-1.3 .2zM138.3 148.4l1.3-.3v.5zM140.3 150.6l1.3-.2v.4zM144 148.1l1.3 .3-1.3 .2zM116.3 176.5h.4l-.2 1.3zM116.5 163.8l.2 1.3h-.4zM129.8 168l1.4-.3v.5zM134.2 160.2h.5l-.3 1.3zM137 167.7l1.3 .3-1.3 .2z"/>
<path d="M145.3 167.8l1.4-.2v.4zM152.5 167.6l1.3 .2-1.3 .2zM165.4 160.2h.4l-.2 1.3zM165.6 163.8l.2 1.3h-.4zM119.8 181.9l1.4-.2v.4zM124.9 186.7l1.3-.2v.4zM128.5 181.7l1.3 .2-1.3 .2zM157.5 186.5l1.3 .2-1.3 .2z"/>
</g>
<g fill="#000">
<path d="M65.4 37.4l1.4-.3v.5zM104.6 37.1l1.4 .3-1.4 .2zM77.3 41.2l1.3-.3v.5zM89.2 48l1.3-.2v.5zM93 40.9l1.3 .3-1.3 .2zM135.1 49.4l.2 1.3h-.4zM141.8 52.2l.2 1.3h-.5zM146.3 40.3l1.3-.2v.4zM169 40.1l1.3 .2-1.3 .2zM89.2 74.3l1.3-.2v.4zM134.9 68.2h.4l-.2 1.3zM141.5 67.7h.5l-.2 1.3z"/>
<path d="M146.3 76.4l1.3-.2v.5zM174.3 76.2l1.4 .2-1.4 .3zM80.6 99.8l.2 1.3h-.4zM145.4 95.4l1.4-.2v.5zM160.8 95.2l1.4 .2-1.4 .3zM80.4 106.9h.4l-.2 1.3zM82.9 102.1l1.4-.3v.5zM87.1 101.8l1.4 .3-1.4 .2zM93.4 115.3h.5l-.3 1.3zM93.6 108.2l.3 1.4h-.5zM80 125.2l1.3 .2-1.3 .2zM82.2 128.6l1.3-.2v.5z"/>
<path d="M83.1 125.4l1.3-.2v.4zM87.8 128.4l1.4 .2-1.4 .3zM134.4 152l.3 1.4h-.5zM135 150.4l1.3 .2-1.3 .2zM138.3 148.4l1.3-.3v.5zM140.3 150.6l1.3-.2v.4zM144 148.1l1.3 .3-1.3 .2zM116.3 176.5h.4l-.2 1.3zM116.5 163.8l.2 1.3h-.4zM129.8 168l1.4-.3v.5zM134.2 160.2h.5l-.3 1.3zM137 167.7l1.3 .3-1.3 .2z"/>
<path d="M145.3 167.8l1.4-.2v.4zM152.5 167.6l1.3 .2-1.3 .2zM165.4 160.2h.4l-.2 1.3zM165.6 163.8l.2 1.3h-.4zM119.8 181.9l1.4-.2v.4zM124.9 186.7l1.3-.2v.4zM128.5 181.7l1.3 .2-1.3 .2zM157.5 186.5l1.3 .2-1.3 .2z"/>
</g>
<g fill="#000">
<path d="M92.7 44.4l-.6 2.8-.2 .2h.7l-.2-.1 .1-1h.7l.2 .9-.2 .2h.5l-.2-.2-.6-2.7zM92.9 44.8l.3 1.4h-.6z" fill-rule="evenodd"/>
<path d="M92.6 75.4l-.6 2.7-.2 .3h.7l-.2-.1 .2-1h.7l.1 .8-.2 .3h.6l-.2-.2-.6-2.7zM92.8 75.8l.3 1.4h-.6z" fill-rule="evenodd"/>
</g>
<text font-size="9.8" x="6" y="13.5">ROHS</text>
<text font-size="4.4" x="240.2" y="179">深圳市莱联电子有限公司</text>
<text font-size="3.7" x="285.5" y="196.3">mm</text>
<g font-size="3.1">
<text x="150.5" y="125.4">SECTION A</text>
<text x="286.5" y="190">A</text>
</g>
<g font-size="3">
<text x="232" y="20.4">SPECIFICATIONS</text>
<text x="233.4" y="24.2">1、Current Rating: 1A AC, DC</text>
<text x="233.4" y="27.9">2、Voltage Rating: 125V AC, DC</text>
<text x="233.4" y="31.6">3、Temperatuer Range: -40℃ To +105℃</text>
<text x="233.4" y="35.4">4、Contact Resistance: 20mΩMax</text>
<text x="233.4" y="39.1">5、Insulation Resistance：500MΩMin</text>
<text x="233.4" y="42.9">6、Withstanding</text>
<text x="233.4" y="46.5">7、Material: Wafer LCP</text>
<text x="256.4" y="42.9">Voltang：500V AC/minute</text>
<text x="265.9" y="46.5">UL94-V0</text>
<text x="251.2" y="50.5">PIN Brass Tin-plated</text>
<text x="231.2" y="183.7">SHENZHEN LAILIAN ELECTRONICS CO.,LTD</text>
</g>
<g font-size="2.9">
<text x="225.2" y="190.1">TITLE</text>
<text x="275" y="190">REV.</text>
<text x="224.4" y="196.3">PART NO.</text>
<text x="273.5" y="196.5">UNITS</text>
<text x="225" y="202.5">DWG.NO.</text>
</g>
<g font-size="2.8">
<text x="205.9" y="153.1">Contact</text>
<text x="234.3" y="153.1">Brass</text>
<text x="265.2" y="152.7">Tin Plating</text>
<text x="203.8" y="159.1">Solder Lug</text>
<text x="234.8" y="159.3">Brass</text>
<text x="266" y="159.2">Tin Plating</text>
<text x="207.1" y="165">Base</text>
<text x="234.8" y="165.1">LCP</text>
<text x="268.8" y="165.4">UL-94V0</text>
<text x="203.8" y="171.1">Part Name</text>
<text x="231.7" y="171.1">Material</text>
<text x="269.5" y="171.1">Plating</text>
<text x="198.9" y="183.9">DRAWING</text>
<text x="198.8" y="189.7">APPROVAL</text>
<text x="200.2" y="186.8">CHECK</text>
</g>
<g font-size="2.7">
<text x="60" y="4.9">1</text>
<text x="117.7" y="4.8">2</text>
<text x="160.2" y="4.8">3</text>
<text x="204.2" y="4.7">4</text>
<text x="249.9" y="4.7">5</text>
<text x="4.2" y="55.4" transform="rotate(-90 4.2 55.4)">A</text>
<text x="294.9" y="55.4" transform="rotate(-90 294.9 55.4)">A</text>
<text x="4.3" y="110.4" transform="rotate(-90 4.3 110.4)">B</text>
<text x="295" y="110.4" transform="rotate(-90 295 110.4)">B</text>
<text x="4.4" y="161.8" transform="rotate(-90 4.4 161.8)">C</text>
<text x="295.1" y="161.8" transform="rotate(-90 295.1 161.8)">C</text>
<text x="238" y="196.1">LAIL-PHC1.25-2P-01-PB-WT</text>
<text x="44.9" y="207.7">1</text>
<text x="102.7" y="207.7">2</text>
<text x="160.2" y="207.7">3</text>
<text x="206.7" y="207.7">4</text>
<text x="249.9" y="207.7">5</text>
</g>
<text font-size="2.6" x="132.2" y="193.3">PCB LAYOUT</text>
<text font-size="2.3" x="199.7" y="193">TOLERANCES ARE</text>
<text font-size="2.1" x="198.9" y="178.3">COSTOMER DRAWING</text>
<g font-size="1.9">
<text x="236.6" y="189.8">针座 PIN距1.25 2PIN卧贴（MX1.25系列）</text>
<text x="272.3" y="202.2">Projection</text>
</g>
<g font-size="1.8">
<text x="199.4" y="196.2">30-150</text>
<text x="216.1" y="197.2">ANGLE</text>
<text x="200.3" y="198.8">10-30</text>
<text x="200.6" y="201.4">5-10</text>
<text x="200.8" y="204.1">0-5</text>
</g>
<g font-size="1.5">
<text x="209" y="196">±0.35</text>
<text x="209" y="203.9">±0.1</text>
<text x="209" y="201.4">±0.15</text>
<text x="209" y="198.7">±0.2</text>
<text x="217.9" y="202">±3°</text>
</g>
</svg>
